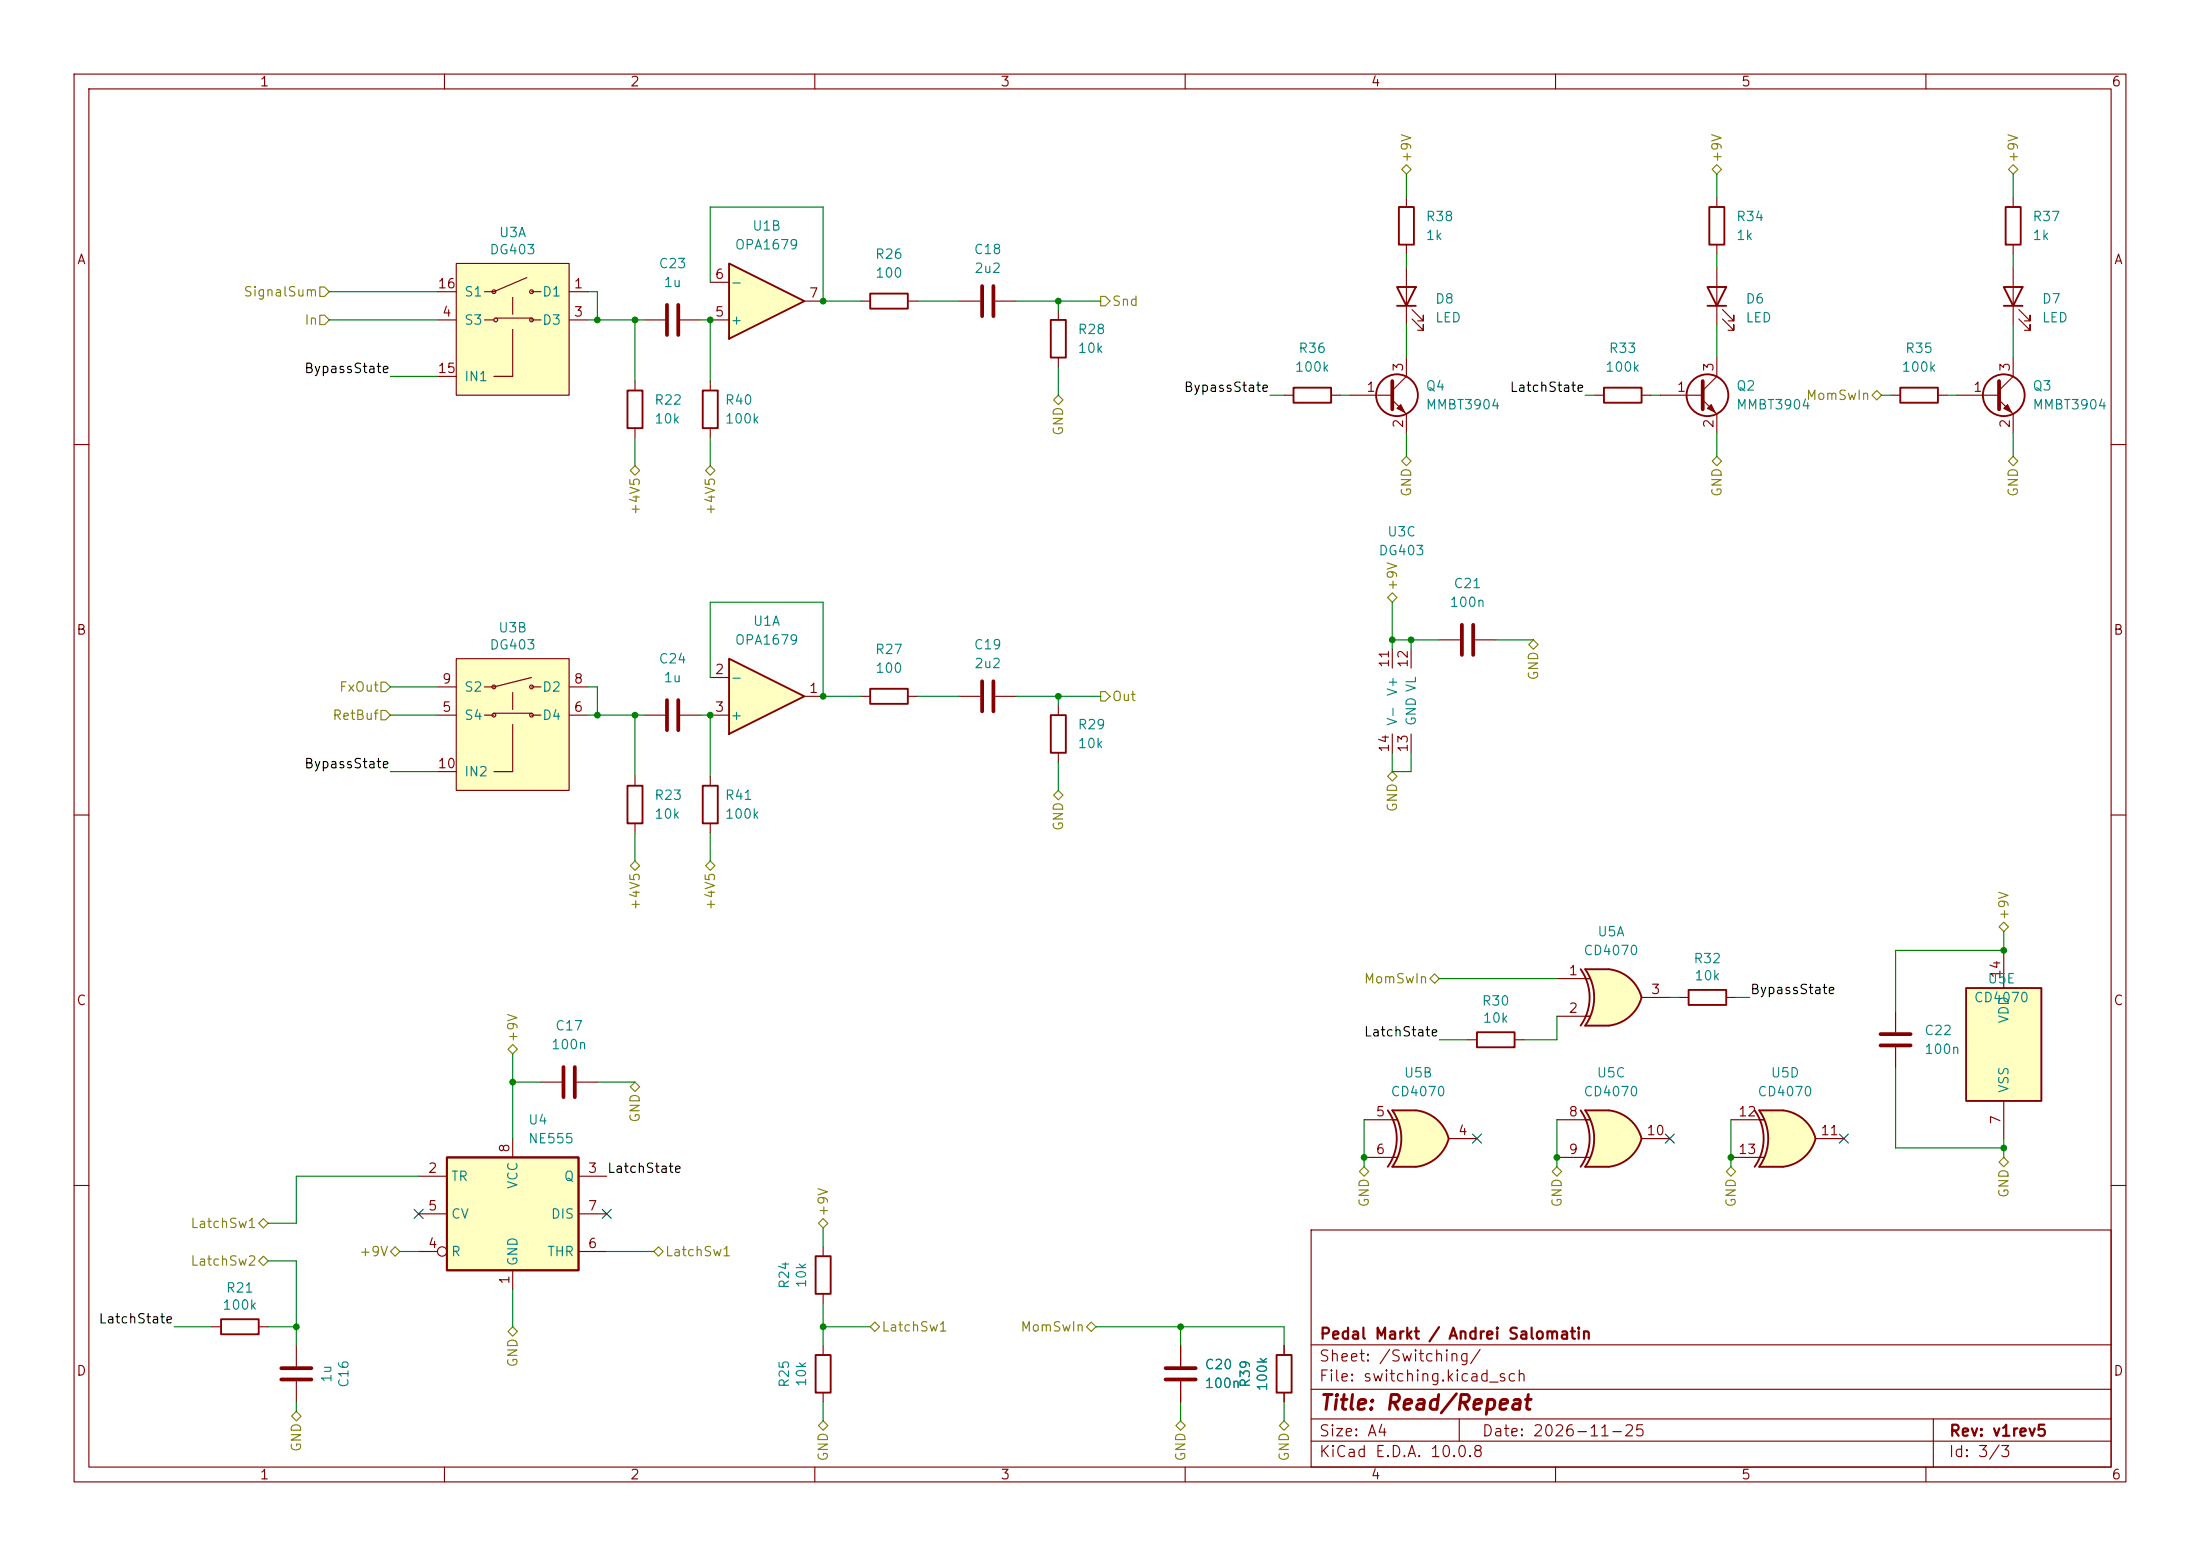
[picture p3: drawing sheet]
<svg xmlns="http://www.w3.org/2000/svg" width="297mm" height="210mm" viewBox="0 0 297 210" stroke-linecap="round" stroke-linejoin="round" font-family="sans-serif">
<path d="M0 0h297v210h-297z" fill="#fff" stroke="#fff" stroke-width=".14"/>
<g fill="none" stroke="#840000" stroke-width=".15">
<path d="M10 10h277v190h-277zM12 12h273v186h-273zM60 10v2M110 10v2M160 10v2M210 10v2M260 10v2M10 60h2M285 60h2M10 110h2M285 110h2M10 160h2"/>
<path d="M177 166h108v32h-108zM285 160h2M60 198v2M110 198v2M160 198v2M177 194.5h108M177 191.5h108M177 187.5h108M177 181.5h108M197 191.5v3M210 198v2M260 198v2"/>
<path d="M261 191.5v6.5"/>
</g>
<path d="M265.4 133.4h10.2v15.2h-10.2z" fill="#ffffc2"/>
<path d="M94.9 52.7h2v5.1h-2zM141.9 43.2h2v5.1h-2zM265.4 133.4h10.2v15.2h-10.2zM110.1 169.5h2v5.1h-2zM110.1 182.9h2v5.1h-2z" fill="none" stroke="#840000" stroke-width=".25"/>
<g fill="none" stroke="#840000" stroke-width=".15">
<path d="M95.9 51.4v1.3M95.9 57.8v1.3M129.5 40.6h2.8M134.4 40.6h2.8M142.9 41.9v1.3M142.9 48.3v1.2M87 96.5h2.8M91.8 96.5h2.8M129.5 94h2.8M134.4 94h2.8M270.5 128.3v5.1M270.5 148.6v5.1"/>
<path d="M111.1 168.3v1.2M111.1 174.6v1.3M111.1 181.6v1.3M111.1 188v1.2"/>
</g>
<path d="M132.6 38.6v4.1M134.1 38.6v4.1M90 94.5v4.1M91.6 94.5v4.1M132.6 91.9v4.1M134.1 91.9v4.1" fill="none" stroke="#840000" stroke-width=".51"/>
<path d="M61.6 88.9h15.2v17.8h-15.2z" fill="#ffffc2"/>
<g fill="none" stroke="#840000" stroke-width=".15">
<path d="M215.3 53.3h1.2M221.6 53.3h1.3M59.1 92.7h2.5M59.1 96.5h2.5M61.6 88.9h15.2v17.8h-15.2zM65.4 96.5h1.3M66.7 96.3h5.1M69.2 97.8v6.3h-2.5M69.2 93.5v2.3M71.8 91.4l-5.1 1.3h-1.3M71.8 92.7h1.2M71.8 96.5h1.2"/>
<path d="M76.8 92.7h2.6M76.8 96.5h2.6M116.2 94h1.3M122.6 94h1.2M59.1 104.1h2.5"/>
<circle cx="66.7" cy="96.5" r=".25"/>
<circle cx="66.7" cy="92.7" r=".25"/>
<circle cx="71.8" cy="96.5" r=".25"/>
<circle cx="71.8" cy="92.7" r=".25"/>
</g>
<path d="M216.5 52.3h5.1v2.1h-5.1zM117.5 93h5.1v2h-5.1z" fill="none" stroke="#840000" stroke-width=".25"/>
<path d="M98.4 35.6l10.2 5-10.2 5.1z" fill="#ffffc2"/>
<path d="M98.4 35.6l10.2 5-10.2 5.1zM117.5 39.6h5.1v2.1h-5.1zM84.7 52.7h2v5.1h-2zM141.9 96.5h2v5.1h-2z" fill="none" stroke="#840000" stroke-width=".25"/>
<path d="M95.9 38.1h2.5M85.7 51.4v1.3M85.7 57.8v1.3M87 43.2h2.8M91.8 43.2h2.8M95.9 43.2h2.5M108.6 40.6h2.5M116.2 40.6h1.3M122.6 40.6h1.2M142.9 95.3v1.2M142.9 101.6v1.3" fill="none" stroke="#840000" stroke-width=".15"/>
<path d="M90 41.1v4.1M91.6 41.1v4.1" fill="none" stroke="#840000" stroke-width=".51"/>
<path d="M98.4 88.9l10.2 5.1-10.2 5.1z" fill="#ffffc2"/>
<path d="M98.4 88.9l10.2 5.1-10.2 5.1z" fill="none" stroke="#840000" stroke-width=".25"/>
<path d="M95.9 91.4h2.5M95.9 96.5h2.5M108.6 94h2.5" fill="none" stroke="#840000" stroke-width=".15"/>
<path d="M61.6 35.6h15.2v17.7h-15.2z" fill="#ffffc2"/>
<g fill="none" stroke="#840000" stroke-width=".15">
<path d="M59.1 39.4h2.5M61.6 35.6h15.2v17.7h-15.2zM71.1 37.5l-4.4 1.9h-1.3M71.8 39.4h1.2M76.8 39.4h2.6M59.1 43.2h2.5M59.1 50.8h2.5M65.4 43.2h1.3M66.9 42.9h4.9M69.2 44.5v6.3h-2.5M69.2 40.1v2.3M71.8 43.2h1.2"/>
<path d="M76.8 43.2h2.6M182.2 53.3h5.8M188 54l1.9 1.9v2.5M189.9 48.3v2.5l-1.9 1.9M224.2 53.3h5.7M229.9 54l1.9 1.9v2.5M231.8 48.3v2.5l-1.9 1.9M85.7 104.8v1.2M85.7 111.1v1.3M95.9 104.8v1.2M95.9 111.1v1.3M226.7 134.6h1.3"/>
<path d="M233 134.6h1.3"/>
<circle cx="66.7" cy="39.4" r=".25"/>
<circle cx="71.8" cy="39.4" r=".25"/>
<circle cx="66.9" cy="43.2" r=".25"/>
<circle cx="71.8" cy="43.2" r=".25"/>
</g>
<path d="M188 51.4v3.8M229.9 51.4v3.8" fill="none" stroke="#840000" stroke-width=".51"/>
<g fill="none" stroke="#840000" stroke-width=".25">
<path d="M84.7 106h2v5.1h-2zM94.9 106h2v5.1h-2zM228 133.6h5v2h-5z"/>
<circle cx="188.6" cy="53.3" r="2.82"/>
<circle cx="230.5" cy="53.3" r="2.82"/>
</g>
<g fill="#840000" stroke="#840000" stroke-width=".15">
<path d="M188.6 55.1l.5-.5 .5 1z"/>
<path d="M230.5 55.1l.5-.5 .5 1z"/>
</g>
<path d="M237.5 149.9h3.2M237.5 157.5h3.2" fill="none" stroke="#ffffc2" stroke-width=".14"/>
<g fill="#ffffc2" stroke="#ffffc2" stroke-width=".14">
<path d="M240.1 152.3l5 1.4a5.2 5.2 0 0 1-4.4 3.8z"/>
<path d="M240.7 149.9a5.1 5.1 0 0 1 4.4 3.8l-5 1.3z"/>
</g>
<path d="M237.5 149.9h3.2v7.6h-3.2a6.7 6.7 0 0 0 0-7.6z" fill="#ffffc2"/>
<path d="M174.6 52.3h5.1v2.1h-5.1zM199.4 139.3h5.1v2.1h-5.1zM236.9 149.9a6.6 6.6 0 0 1 0 7.6M240.7 149.9h-3.2a6.6 6.6 0 0 1 0 7.6h3.2M240.7 149.9a5.2 5.2 0 0 1 4.4 3.8 5.2 5.2 0 0 1-4.4 3.8" fill="none" stroke="#840000" stroke-width=".25"/>
<path d="M173.4 53.3h1.2M179.7 53.3h1.3M198.1 140.3h1.3M204.5 140.3h1.2M233.7 151.1h4.4M233.7 156.2h4.4M245.1 153.7h3.8" fill="none" stroke="#840000" stroke-width=".15"/>
<path d="M214 130.8h3.2M214 138.4h3.2" fill="none" stroke="#ffffc2" stroke-width=".14"/>
<g fill="#ffffc2" stroke="#ffffc2" stroke-width=".14">
<path d="M216.6 133.3l5 1.3a5.2 5.2 0 0 1-4.4 3.8z"/>
<path d="M217.2 130.8a5.1 5.1 0 0 1 4.4 3.8l-5 1.3z"/>
</g>
<path d="M214 130.8h3.2v7.6h-3.2a6.7 6.7 0 0 0 0-7.6z" fill="#ffffc2"/>
<g fill="none" stroke="#840000" stroke-width=".25">
<path d="M270.5 38.7h2.5l-1.2 2.6zM270.8 27.9h2v5.1h-2zM256.5 52.3h5.1v2.1h-5.1zM270.5 41.3h2.5M213.4 130.8a6.6 6.6 0 0 1 0 7.6M214 130.8h3.2a5.1 5.1 0 0 1 4.4 3.8 5.2 5.2 0 0 1-4.4 3.8h-3.2a6.6 6.6 0 0 0 0-7.6zM172.3 182.9h2.1v5.1h-2.1z"/>
<circle cx="270.5" cy="53.3" r="2.82"/>
</g>
<g fill="none" stroke="#840000" stroke-width=".15">
<path d="M271.8 26.7v1.2M271.8 33v1.3M271.8 36.2v7.6M255.3 53.3h1.2M261.6 53.3h1.3M264.2 53.3h5.7M269.9 54l1.9 1.9v2.5M271.8 48.3v2.5l-1.9 1.9M272.5 43.1l1.6 1.5v-.8v.8h-.8M272.5 41.8l1.6 1.5v-.8v.8h-.8M210.2 132.1h4.4M210.2 137.2h4.4"/>
<path d="M221.6 134.6h3.8M73 146.1h2.8M77.9 146.1h2.7M40 181.6v2.8M40 186.4v2.8M159.4 181.6v2.8M159.4 186.4v2.8M173.4 181.6v1.3M173.4 188v1.2"/>
</g>
<path d="M269.9 51.4v3.8M76.1 144v4.1M77.6 144v4.1M38 186.2h4M38 184.7h4M157.4 186.2h4M157.4 184.7h4" fill="none" stroke="#840000" stroke-width=".51"/>
<path d="M270.5 55.1l.5-.5 .5 1z" fill="#840000" stroke="#840000" stroke-width=".15"/>
<path d="M214 149.9h3.2M214 157.5h3.2" fill="none" stroke="#ffffc2" stroke-width=".14"/>
<g fill="#ffffc2" stroke="#ffffc2" stroke-width=".14">
<path d="M216.6 152.3l5 1.4a5.2 5.2 0 0 1-4.4 3.8z"/>
<path d="M217.2 149.9a5.1 5.1 0 0 1 4.4 3.8l-5 1.3z"/>
</g>
<path d="M214 149.9h3.2v7.6h-3.2a6.7 6.7 0 0 0 0-7.6z" fill="#ffffc2"/>
<path d="M213.4 149.9a6.6 6.6 0 0 1 0 7.6M214 149.9h3.2a5.1 5.1 0 0 1 4.4 3.8 5.2 5.2 0 0 1-4.4 3.8h-3.2a6.6 6.6 0 0 0 0-7.6z" fill="none" stroke="#840000" stroke-width=".25"/>
<path d="M210.2 151.1h4.4M210.2 156.2h4.4M221.6 153.7h3.8" fill="none" stroke="#840000" stroke-width=".15"/>
<path d="M60.3 156.2h17.8v15.3h-17.8z" fill="#ffffc2"/>
<path d="M188.6 38.7h2.5l-1.2 2.6zM188.8 27.9h2.1v5.1h-2.1zM188.6 41.3h2.5M60.3 156.2h17.8v15.3h-17.8z" fill="none" stroke="#840000" stroke-width=".25"/>
<g fill="none" stroke="#840000" stroke-width=".15">
<path d="M189.9 26.7v1.2M189.9 33v1.3M189.9 36.2v7.6M190.6 43.1l1.6 1.5v-.8v.8h-.8M190.6 41.8l1.6 1.5v-.8v.8h-.8M188 87.6v2.6M188 99.1v2.5M190.5 87.6v2.6M190.5 99.1v2.5M194.3 86.4h2.8M199.1 86.4h2.8M56.5 158.8h3.8"/>
<path d="M69.2 153.7v2.5M78.1 158.8h3.8M56.5 168.9h2.6M56.5 163.8h3.8M69.2 171.5v2.5M78.1 168.9h3.8M78.1 163.8h3.8"/>
<circle cx="59.7" cy="168.9" r=".63"/>
</g>
<path d="M197.4 84.3v4.1M198.9 84.3v4.1" fill="none" stroke="#840000" stroke-width=".51"/>
<path d="M188 149.9h3.1M188 157.5h3.1" fill="none" stroke="#ffffc2" stroke-width=".14"/>
<g fill="#ffffc2" stroke="#ffffc2" stroke-width=".14">
<path d="M190.6 152.3l5 1.4a5.2 5.2 0 0 1-4.4 3.8z"/>
<path d="M191.2 149.9a5.1 5.1 0 0 1 4.4 3.8l-5 1.3z"/>
</g>
<path d="M188 149.9h3.1v7.6h-3.1a6.7 6.7 0 0 0 0-7.6z" fill="#ffffc2"/>
<path d="M230.5 38.7h2.5l-1.2 2.6zM230.8 27.9h2v5.1h-2zM230.5 41.3h2.5M187.4 149.9a6.6 6.6 0 0 1 0 7.6M191.1 149.9h-3.1a6.6 6.6 0 0 1 0 7.6h3.1M191.2 149.9a5.2 5.2 0 0 1 4.4 3.8 5.2 5.2 0 0 1-4.4 3.8M29.8 178.1h5.1v2h-5.1z" fill="none" stroke="#840000" stroke-width=".25"/>
<g fill="none" stroke="#840000" stroke-width=".15">
<path d="M231.8 26.7v1.2M231.8 33v1.3M231.8 36.2v7.6M232.5 43.1l1.6 1.5v-.8v.8h-.8M232.5 41.8l1.6 1.5v-.8v.8h-.8M255.9 136.5v2.8M184.1 151.1h4.5M184.1 156.2h4.5M195.6 153.7h3.8M255.9 141.4v2.7M28.6 179.1h1.2M34.9 179.1h1.3"/>
<path d="M159.4 181.6v2.8M159.4 186.4v2.8M173.4 181.6v1.3M173.4 188v1.2"/>
</g>
<path d="M253.9 139.6h4M253.9 141.1h4" fill="none" stroke="#840000" stroke-width=".51"/>
<g fill="none" stroke="#848400" stroke-width=".15">
<path d="M43.2 38.7h.6l.6 .7-.6 .6h-.6zM189.2 22.9l.7-.7 .6 .7-.6 .6zM231.8 22.2l.6 .7-.6 .6-.7-.6zM271.8 22.2l.6 .7-.6 .6-.7-.6zM43.2 42.5h.6l.6 .7-.6 .6h-.6zM142.2 54l.7-.7 .6 .7-.6 .6zM148.6 40h.6l.7 .6-.7 .7h-.6zM252.7 53.3l.7-.6 .6 .6-.6 .7zM85.7 62.9l.7 .6-.7 .6-.6-.6zM95.9 62.9l.6 .6-.6 .6-.7-.6zM189.2 62.2l.7-.6 .6 .6-.6 .7zM231.1 62.2l.7-.6 .6 .6-.6 .7z"/>
<path d="M271.1 62.2l.7-.6 .6 .6-.6 .7zM51.4 95.9h.7l.6 .6-.6 .7h-.7zM51.4 92.1h.7l.6 .6-.6 .6h-.7zM148.6 93.3h.6l.7 .7-.7 .6h-.6zM188 80l.6 .6-.6 .7-.7-.7zM206.4 87l.6-.6 .6 .6-.6 .6zM85.1 116.8l.6-.6 .7 .6-.7 .7zM95.2 116.8l.7-.6 .6 .6-.6 .7zM142.2 107.3l.7-.6 .6 .6-.6 .7zM188 104.1l.6 .7-.6 .6-.7-.6zM193.7 131.4l.6 .7-.6 .6-.7-.6zM270.5 124.5l.6 .6-.6 .6-.6-.6z"/>
<path d="M68.6 141.6l.6-.6 .6 .6-.6 .6zM85.1 146.7l.6-.6 .7 .6-.7 .6zM183.5 158.1l.6-.6 .7 .6-.7 .7zM209.5 158.1l.7-.6 .6 .6-.6 .7zM233 158.1l.7-.6 .6 .6-.6 .7zM269.9 156.8l.6-.6 .6 .6-.6 .7zM34.9 170.2l.7-.7 .6 .7-.6 .6zM35.6 164.5l.6 .6-.6 .6-.7-.6zM52.7 168.9l.6-.6 .7 .6-.7 .6zM68.6 179.7l.6-.6 .6 .6-.6 .6zM88.3 168.9l.6-.6 .6 .6-.6 .6zM110.5 165.1l.6-.6 .7 .6-.7 .6z"/>
<path d="M117.5 179.1l.6-.7 .6 .7-.6 .6zM146.7 179.1l.6-.7 .7 .7-.7 .6zM40 190.5l.6 .6-.6 .7-.6-.7zM110.5 192.4l.6-.6 .7 .6-.7 .6zM158.7 192.4l.7-.6 .6 .6-.6 .6zM172.7 192.4l.7-.6 .6 .6-.6 .6z"/>
</g>
<g fill="none" stroke="#008400" stroke-width=".15">
<path d="M44.4 39.4h14.7M79.4 39.4h1.2v3.8M95.9 38.1v-10.2h15.2v12.7h5.1M189.9 23.5v3.2M189.9 34.3v1.9M231.8 23.5v3.2M231.8 34.3v1.9M271.8 23.5v3.2M271.8 34.3v1.9M44.4 43.2h14.7M52.7 50.8h6.4M79.4 43.2h7.6"/>
<path d="M85.7 43.2v8.2M85.7 59.1v3.8M94.6 43.2h1.3v8.2M95.9 59.1v3.8M123.8 40.6h5.7M137.2 40.6h11.4M142.9 40.6v1.3M142.9 49.5v3.8M171.4 53.3h2M181 53.3h1.2M189.9 43.8v4.5M189.9 58.4v3.2"/>
<path d="M214 53.3h1.3M222.9 53.3h1.3M231.8 43.8v4.5M231.8 58.4v3.2M254 53.3h1.3M262.9 53.3h1.3M271.8 43.8v4.5M271.8 58.4v3.2M52.7 96.5h6.4M52.7 92.7h6.4M79.4 96.5h7.6M79.4 92.7h1.2v3.8"/>
<path d="M85.7 96.5v8.3M94.6 96.5h1.3v8.3M95.9 91.4v-10.1h15.2v12.7h5.1M123.8 94h5.7M137.2 94h11.4M142.9 94v1.3M188 86.4h6.3M188 81.3v6.3M190.5 86.4v1.2M201.9 86.4h5.1M52.7 104.1h6.4M85.7 112.4v3.8"/>
<path d="M95.9 112.4v3.8M142.9 102.9v3.8M188 101.6v2.5h2.5v-2.5M194.3 132.1h15.9M210.2 137.2v3.1h-4.5M225.4 134.6h1.3M234.3 134.6h1.9M270.5 125.7v2.6h-14.6v8.2M56.5 158.8h-16.5v6.3h-3.8M69.2 142.2v11.5M69.2 146.1h3.8M80.6 146.1h5.1"/>
<path d="M184.1 151.1v6.4M194.3 140.3h3.8M210.2 151.1v6.4M233.7 151.1v6.4M255.9 144.1v10.8h14.6M270.5 153.7v2.5M23.5 179.1h5.1M36.2 179.1h3.8M36.2 170.2h3.8v11.4M54 168.9h2.5M69.2 174v5.1M81.9 168.9h6.4"/>
<path d="M111.1 179.1h6.4M111.1 165.7v2.6M111.1 175.9v5.7M148 179.1h25.4v2.5M159.4 179.1v2.5M40 189.2v1.3M111.1 189.2v2.6M159.4 189.2v2.6M173.4 189.2v2.6"/>
</g>
<path d="M198.8 153.1l1.2 1.2M200 153.1l-1.2 1.2M224.8 153.1l1.2 1.2M226 153.1l-1.2 1.2M248.3 153.1l1.2 1.2M249.5 153.1l-1.2 1.2M55.9 163.2l1.2 1.2M57.1 163.2l-1.2 1.2M81.3 163.2l1.2 1.2M82.5 163.2l-1.2 1.2" fill="none" stroke="#000084" stroke-width=".15"/>
<g fill="#008400">
<circle cx="111.1" cy="179.1" r=".46"/>
<circle cx="85.7" cy="96.5" r=".46"/>
<circle cx="80.6" cy="96.5" r=".46"/>
<circle cx="142.9" cy="94" r=".46"/>
<circle cx="111.1" cy="94" r=".46"/>
<circle cx="159.4" cy="179.1" r=".46"/>
<circle cx="184.1" cy="156.2" r=".46"/>
<circle cx="233.7" cy="156.2" r=".46"/>
<circle cx="210.2" cy="156.2" r=".46"/>
<circle cx="270.5" cy="154.9" r=".46"/>
<circle cx="111.1" cy="40.6" r=".46"/>
<circle cx="95.9" cy="96.5" r=".46"/>
<circle cx="142.9" cy="40.6" r=".46"/>
<circle cx="270.5" cy="128.3" r=".46"/>
<circle cx="188" cy="86.4" r=".46"/>
<circle cx="190.5" cy="86.4" r=".46"/>
<circle cx="40" cy="179.1" r=".46"/>
<circle cx="69.2" cy="146.1" r=".46"/>
<circle cx="80.6" cy="43.2" r=".46"/>
<circle cx="85.7" cy="43.2" r=".46"/>
<circle cx="95.9" cy="43.2" r=".46"/>
</g>
<text font-size="2" fill="#840000" x="178" y="190.8">Title: Read/Repeat</text>
<g font-size="1.5" fill="#840000">
<text x="178" y="184.1">Sheet: /Switching/</text>
<text x="178" y="181.1">Pedal Markt / Andrei Salomatin</text>
<text x="178" y="186.8">File: switching.kicad_sch</text>
<text x="178" y="197">KiCad E.D.A. 10.0.8</text>
<text x="178" y="194.2">Size: A4</text>
<text x="200" y="194.2">Date: 2026-11-25</text>
<text x="263" y="197">Id: 3/3</text>
<text x="263" y="194.2">Rev: v1rev5</text>
</g>
<g font-size="1.3" fill="#840000">
<text x="35" y="12">1</text>
<text x="85" y="12">2</text>
<text x="135" y="12">3</text>
<text x="185" y="12">4</text>
<text x="235" y="12">5</text>
<text x="285" y="12">6</text>
<text x="10.3" y="36">A</text>
<text x="285.3" y="36">A</text>
<text x="59" y="39.2">16</text>
<text x="77.4" y="39.2">1</text>
<text x="96.4" y="38">6</text>
<text x="109.1" y="40.5">7</text>
<text x="59.6" y="43">4</text>
<text x="77.4" y="43">3</text>
<text x="96.4" y="43">5</text>
<text x="59" y="50.7">15</text>
<text x="184.4" y="53.2">1</text>
<text x="189.7" y="50.3" transform="rotate(-90 189.7 50.3)">3</text>
<text x="226.3" y="53.2">1</text>
<text x="231.6" y="50.3" transform="rotate(-90 231.6 50.3)">3</text>
<text x="266.3" y="53.2">1</text>
<text x="271.6" y="50.3" transform="rotate(-90 271.6 50.3)">3</text>
<text x="189.7" y="57.9" transform="rotate(-90 189.7 57.9)">2</text>
<text x="231.6" y="57.9" transform="rotate(-90 231.6 57.9)">2</text>
<text x="271.6" y="57.9" transform="rotate(-90 271.6 57.9)">2</text>
<text x="10.2" y="86">B</text>
<text x="285.2" y="86">B</text>
<text x="59.6" y="92.6">9</text>
<text x="77.4" y="92.6">8</text>
<text x="96.4" y="91.3">2</text>
<text x="109.1" y="93.8">1</text>
<text x="187.8" y="90.2" transform="rotate(-90 187.8 90.2)">11</text>
<text x="190.4" y="90.2" transform="rotate(-90 190.4 90.2)">12</text>
<text x="59.6" y="96.4">5</text>
<text x="77.4" y="96.4">6</text>
<text x="96.4" y="96.4">3</text>
<text x="187.8" y="101.7" transform="rotate(-90 187.8 101.7)">14</text>
<text x="190.4" y="101.7" transform="rotate(-90 190.4 101.7)">13</text>
<text x="59" y="104">10</text>
<text x="211.7" y="131.9">1</text>
<text x="10.2" y="136">C</text>
<text x="211.7" y="137">2</text>
<text x="222.8" y="134.5">3</text>
<text x="270.4" y="132.1" transform="rotate(-90 270.4 132.1)">14</text>
<text x="285.2" y="136">C</text>
<text x="69.1" y="155.7" transform="rotate(-90 69.1 155.7)">8</text>
<text x="185.6" y="151">5</text>
<text x="196.8" y="153.5">4</text>
<text x="211.7" y="151">8</text>
<text x="222.2" y="153.5">10</text>
<text x="234.6" y="151">12</text>
<text x="245.7" y="153.5">11</text>
<text x="270.4" y="151.9" transform="rotate(-90 270.4 151.9)">7</text>
<text x="57.7" y="158.6">2</text>
<text x="79.3" y="158.6">3</text>
<text x="185.6" y="156.1">6</text>
<text x="211.7" y="156.1">9</text>
<text x="234.6" y="156.1">13</text>
<text x="57.7" y="163.7">5</text>
<text x="79.3" y="163.7">7</text>
<text x="57.7" y="168.8">4</text>
<text x="69.1" y="173.5" transform="rotate(-90 69.1 173.5)">1</text>
<text x="79.3" y="168.8">6</text>
<text x="10.2" y="186">D</text>
<text x="285.2" y="186">D</text>
<text x="35" y="200">1</text>
<text x="85" y="200">2</text>
<text x="135" y="200">3</text>
<text x="185" y="200">4</text>
<text x="235" y="200">5</text>
<text x="285" y="200">6</text>
</g>
<g font-size="1.3" fill="#848400">
<text x="190.8" y="22.1" transform="rotate(-90 190.8 22.1)">+9V</text>
<text x="232.7" y="22.1" transform="rotate(-90 232.7 22.1)">+9V</text>
<text x="272.7" y="22.1" transform="rotate(-90 272.7 22.1)">+9V</text>
<text x="32.8" y="40.3">SignalSum</text>
<text x="150" y="41.6">Snd</text>
<text x="41" y="44.1">In</text>
<text x="143.8" y="58.9" transform="rotate(-90 143.8 58.9)">GND</text>
<text x="243.7" y="54.3">MomSwIn</text>
<text x="86.7" y="69.6" transform="rotate(-90 86.7 69.6)">+4V5</text>
<text x="96.8" y="69.6" transform="rotate(-90 96.8 69.6)">+4V5</text>
<text x="190.8" y="67.2" transform="rotate(-90 190.8 67.2)">GND</text>
<text x="232.7" y="67.2" transform="rotate(-90 232.7 67.2)">GND</text>
<text x="272.7" y="67.2" transform="rotate(-90 272.7 67.2)">GND</text>
<text x="188.9" y="79.8" transform="rotate(-90 188.9 79.8)">+9V</text>
<text x="45.7" y="93.7">FxOut</text>
<text x="150" y="94.9">Out</text>
<text x="208" y="91.9" transform="rotate(-90 208 91.9)">GND</text>
<text x="44.8" y="97.5">RetBuf</text>
<text x="143.8" y="112.2" transform="rotate(-90 143.8 112.2)">GND</text>
<text x="188.9" y="109.7" transform="rotate(-90 188.9 109.7)">GND</text>
<text x="86.7" y="123" transform="rotate(-90 86.7 123)">+4V5</text>
<text x="96.8" y="123" transform="rotate(-90 96.8 123)">+4V5</text>
<text x="271.5" y="124.3" transform="rotate(-90 271.5 124.3)">+9V</text>
<text x="184" y="133">MomSwIn</text>
<text x="70.2" y="140.8" transform="rotate(-90 70.2 140.8)">+9V</text>
<text x="86.7" y="151.6" transform="rotate(-90 86.7 151.6)">GND</text>
<text x="271.5" y="161.8" transform="rotate(-90 271.5 161.8)">GND</text>
<text x="25.6" y="166.1">LatchSw1</text>
<text x="112.1" y="164.3" transform="rotate(-90 112.1 164.3)">+9V</text>
<text x="185.1" y="163" transform="rotate(-90 185.1 163)">GND</text>
<text x="211.1" y="163" transform="rotate(-90 211.1 163)">GND</text>
<text x="234.6" y="163" transform="rotate(-90 234.6 163)">GND</text>
<text x="25.6" y="171.1">LatchSw2</text>
<text x="48.4" y="169.9">+9V</text>
<text x="89.7" y="169.9">LatchSw1</text>
<text x="70.2" y="184.6" transform="rotate(-90 70.2 184.6)">GND</text>
<text x="118.9" y="180">LatchSw1</text>
<text x="137.7" y="180">MomSwIn</text>
<text x="41" y="196.1" transform="rotate(-90 41 196.1)">GND</text>
<text x="112.1" y="197.3" transform="rotate(-90 112.1 197.3)">GND</text>
<text x="160.3" y="197.3" transform="rotate(-90 160.3 197.3)">GND</text>
<text x="174.3" y="197.3" transform="rotate(-90 174.3 197.3)">GND</text>
</g>
<g font-size="1.3" fill="#008484">
<text x="66" y="34.6">DG403</text>
<text x="67.3" y="32.3">U3A</text>
<text x="99.1" y="34">OPA1679</text>
<text x="101.5" y="31.4">U1B</text>
<text x="118" y="35.3">R26</text>
<text x="131.4" y="34.6">C18</text>
<text x="192.4" y="30.2">R38</text>
<text x="192.4" y="32.7">1k</text>
<text x="234.3" y="30.2">R34</text>
<text x="234.3" y="32.7">1k</text>
<text x="274.3" y="30.2">R37</text>
<text x="274.3" y="32.7">1k</text>
<text x="62.6" y="40.3">S1</text>
<text x="73.1" y="40.3">D1</text>
<text x="88.8" y="36.5">C23</text>
<text x="89.5" y="39.1">1u</text>
<text x="98.5" y="39.1">-</text>
<text x="118.1" y="37.8">100</text>
<text x="131.4" y="37.2">2u2</text>
<text x="193.7" y="41.3">D8</text>
<text x="235.6" y="41.3">D6</text>
<text x="275.6" y="41.3">D7</text>
<text x="62.6" y="44.1">S3</text>
<text x="73.1" y="44.1">D3</text>
<text x="98.5" y="44.1">+</text>
<text x="145.4" y="45.4">R28</text>
<text x="145.4" y="48">10k</text>
<text x="175.2" y="48">R36</text>
<text x="193.7" y="43.8">LED</text>
<text x="217.1" y="48">R33</text>
<text x="235.6" y="43.8">LED</text>
<text x="257.1" y="48">R35</text>
<text x="275.6" y="43.8">LED</text>
<text x="62.6" y="51.8">IN1</text>
<text x="174.7" y="50.5">100k</text>
<text x="192.4" y="53">Q4</text>
<text x="216.6" y="50.5">100k</text>
<text x="234.3" y="53">Q2</text>
<text x="256.6" y="50.5">100k</text>
<text x="274.3" y="53">Q3</text>
<text x="88.2" y="54.9">R22</text>
<text x="88.2" y="57.5">10k</text>
<text x="97.8" y="54.9">R40</text>
<text x="97.8" y="57.5">100k</text>
<text x="192.4" y="55.6">MMBT3904</text>
<text x="234.3" y="55.6">MMBT3904</text>
<text x="274.3" y="55.6">MMBT3904</text>
<text x="186" y="75.3">DG403</text>
<text x="187.2" y="72.7">U3C</text>
<text x="195.6" y="82.2">100n</text>
<text x="196.1" y="79.7">C21</text>
<text x="66" y="88">DG403</text>
<text x="67.2" y="85.7">U3B</text>
<text x="88.8" y="89.9">C24</text>
<text x="99.1" y="87.3">OPA1679</text>
<text x="101.6" y="84.8">U1A</text>
<text x="118" y="88.6">R27</text>
<text x="131.4" y="88">C19</text>
<text x="62.6" y="93.7">S2</text>
<text x="73.1" y="93.7">D2</text>
<text x="89.5" y="92.4">1u</text>
<text x="98.5" y="92.4">-</text>
<text x="118.1" y="91.1">100</text>
<text x="131.4" y="90.5">2u2</text>
<text x="188.9" y="94.1" transform="rotate(-90 188.9 94.1)">V+</text>
<text x="62.6" y="97.5">S4</text>
<text x="73.1" y="97.5">D4</text>
<text x="98.5" y="97.5">+</text>
<text x="145.4" y="98.8">R29</text>
<text x="145.4" y="101.3">10k</text>
<text x="188.9" y="98.1" transform="rotate(-90 188.9 98.1)">V-</text>
<text x="191.5" y="98.1" transform="rotate(-90 191.5 98.1)">GND VL</text>
<text x="62.6" y="105.1">IN2</text>
<text x="88.2" y="108.3">R23</text>
<text x="88.2" y="110.8">10k</text>
<text x="97.8" y="108.3">R41</text>
<text x="97.8" y="110.8">100k</text>
<text x="213.7" y="129.2">CD4070</text>
<text x="215.6" y="126.7">U5A</text>
<text x="228.5" y="130.3">R32</text>
<text x="200" y="136">R30</text>
<text x="228.7" y="132.6">10k</text>
<text x="266.4" y="135.6">CD4070</text>
<text x="268.2" y="133">U5E</text>
<text x="74.3" y="141.9">100n</text>
<text x="74.9" y="139.4">C17</text>
<text x="200.1" y="138.4">10k</text>
<text x="259.7" y="140">C22</text>
<text x="259.7" y="142.6">100n</text>
<text x="271.5" y="138.2" transform="rotate(-90 271.5 138.2)">VDD</text>
<text x="187.6" y="148.3">CD4070</text>
<text x="189.4" y="145.7">U5B</text>
<text x="213.7" y="148.3">CD4070</text>
<text x="215.5" y="145.7">U5C</text>
<text x="237.2" y="148.3">CD4070</text>
<text x="239" y="145.7">U5D</text>
<text x="271.5" y="147.6" transform="rotate(-90 271.5 147.6)">VSS</text>
<text x="71.2" y="152.1">U4</text>
<text x="71.2" y="154.6">NE555</text>
<text x="60.8" y="159.7">TR</text>
<text x="70.2" y="160.6" transform="rotate(-90 70.2 160.6)">VCC</text>
<text x="76" y="159.7">Q</text>
<text x="60.8" y="164.8">CV</text>
<text x="74.3" y="164.8">DIS</text>
<text x="60.8" y="169.9">R</text>
<text x="70.2" y="171" transform="rotate(-90 70.2 171)">GND</text>
<text x="73.8" y="169.9">THR</text>
<text x="109.1" y="173.9" transform="rotate(-90 109.1 173.9)">10k</text>
<text x="29.9" y="177.1">100k</text>
<text x="30.4" y="174.8">R21</text>
<text x="106.8" y="174.1" transform="rotate(-90 106.8 174.1)">R24</text>
<text x="162.5" y="185.1">C20</text>
<text x="45.1" y="186.7" transform="rotate(-90 45.1 186.7)">1u</text>
<text x="47.4" y="187.4" transform="rotate(-90 47.4 187.4)">C16</text>
<text x="106.8" y="187.4" transform="rotate(-90 106.8 187.4)">R25</text>
<text x="109.1" y="187.3" transform="rotate(-90 109.1 187.3)">10k</text>
<text x="162.5" y="187.7">100n</text>
<text x="169.1" y="187.4" transform="rotate(-90 169.1 187.4)">R39</text>
<text x="171.4" y="187.9" transform="rotate(-90 171.4 187.9)">100k</text>
</g>
<g font-size="1.3">
<text x="41" y="50.7">BypassState</text>
<text x="159.7" y="53.2">BypassState</text>
<text x="203.7" y="53.2">LatchState</text>
<text x="41" y="104">BypassState</text>
<text x="236.2" y="134.5">BypassState</text>
<text x="184" y="140.2">LatchState</text>
<text x="81.9" y="158.6">LatchState</text>
<text x="13.2" y="178.9">LatchState</text>
</g>
</svg>
